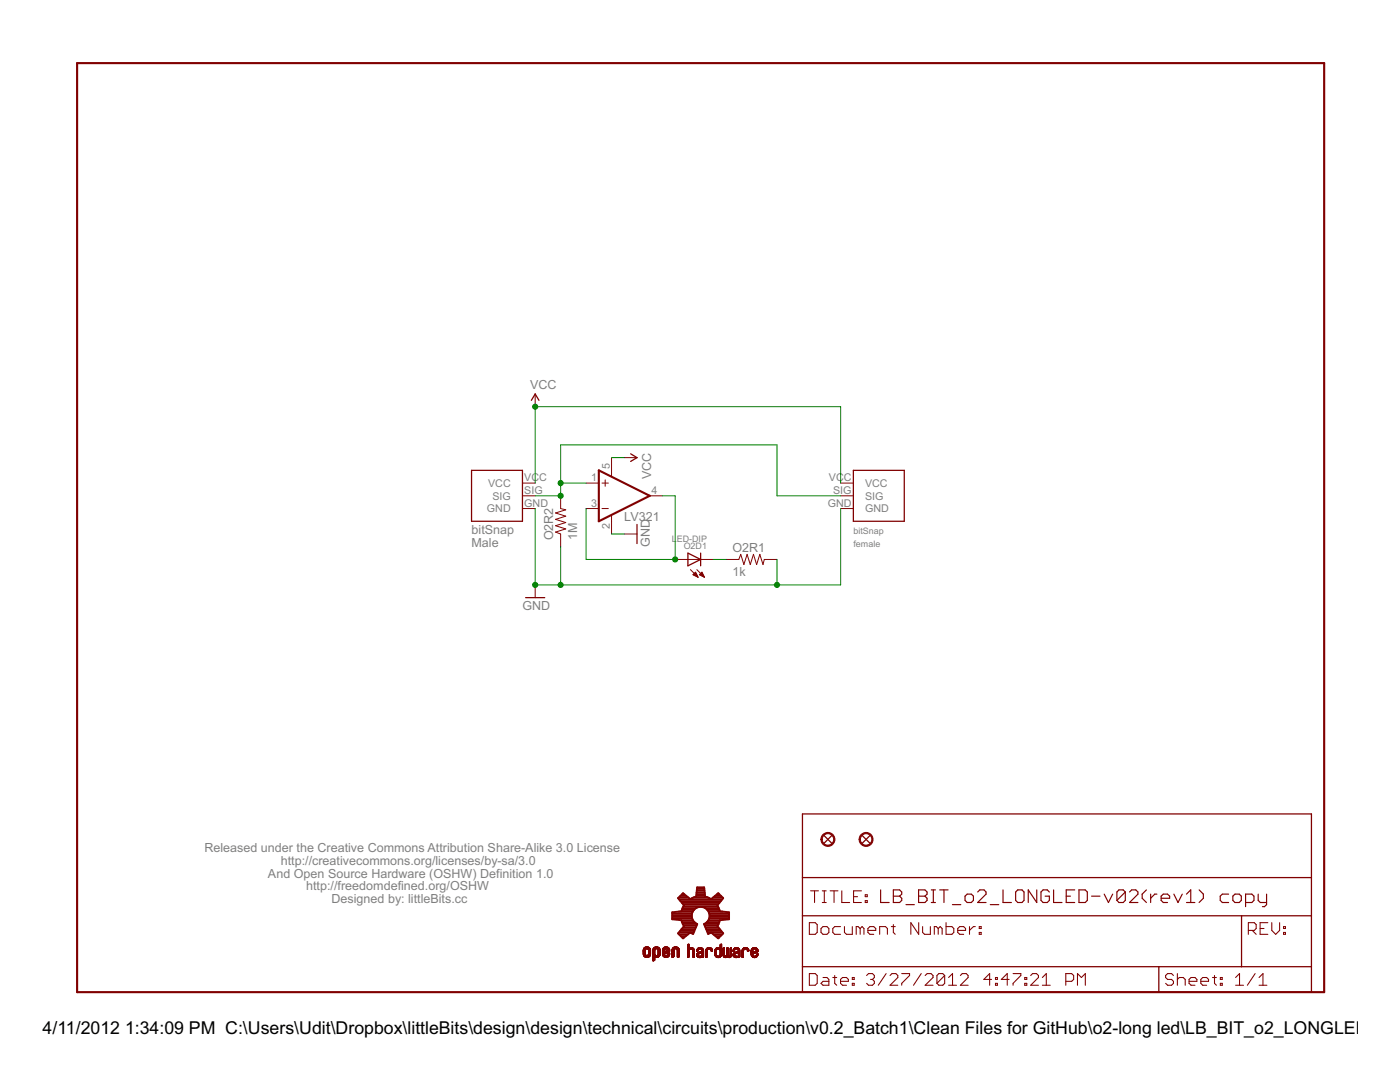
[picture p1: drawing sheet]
<svg xmlns="http://www.w3.org/2000/svg" width="279mm" height="216mm" viewBox="0 0 279 216" stroke-linecap="round" stroke-linejoin="round" font-family="sans-serif">
<g fill="none" stroke="#800000" stroke-width=".2">
<path d="M106.8 78.6v2.6M104.3 96.4h2.5M104.3 98.9h2.5M111.9 98.9v2.6l1 .2-2 .7 2 .6-2 .6 2 .7-2 .6 2 .6-2 .7 1 .4v2.5M117 96.4h2.5M120.1 96.4h1.3M120.8 95.8v1.2M122 91.3v3.7M124.6 91.3h2.5M129.7 98.9h2.5M167.8 96.4h2.5M167.8 98.9h2.5"/>
<path d="M104.3 101.5h2.5M106.8 116.7v2.6M117 101.5h2.5M120.1 101.5h1.3M122 102.8v3.8M124.6 106.6h2.5M134.7 111.6h7.7M137.8 113.7l1.5 1.5M138.3 114.7l.5-.5 .5 1zM138.4 114.6h.6M138.4 114.7h.7M138.5 114.5h.5"/>
<path d="M138.6 114.4h.3M138.7 114.9h.5M138.7 114.3h.2M138.9 115h.3M139.1 113.7l1.5 1.5M139.2 115.1h.1M139.6 114.7l.5-.5 .5 1zM139.6 114.6h.7M139.7 114.7h.7M139.8 114.5h.5M139.9 114.4h.3M140 114.9h.4"/>
<path d="M140 114.3h.1M140.2 115h.3M140.4 115.1h.1M144.9 111.6h2.5l.4-1 .7 2 .6-2 .6 2 .7-2 .6 2 .6-2 .7 2 .2-1h2.6M167.8 101.5h2.5M128.4 190.4h.4M128.4 190.3h.4M128.4 190.2h.4M128.4 190.1h.4M128.4 190h.4M128.4 189.9h.4M128.4 189.8h.4"/>
<path d="M128.4 189.7h.4M128.4 189.6h.4M128.4 190.5l.5 .1M128.4 190.5h.4M128.4 189.5h.4M128.4 190.6h.6M128.4 190.6h.5M128.4 189.3h1.4M128.5 190.7h1.3M128.5 190.7h1.2M128.5 189.3h1.2M128.5 190.8h1.2"/>
<path d="M128.5 189.2h1.2M128.6 189.1h1M128.6 190.9h1M128.7 190.9h.8M128.7 189.1h.8M128.7 191h.8M128.7 189h.8M128.8 189.6h-.4M128.8 189.5h-.4M128.9 189.4h-.5M128.9 191h.4M128.9 189h.4"/>
<path d="M129 189.3l-.6 .1M129.2 189.3h.6M129.3 189.4h.5M129.3 190.6h.5M129.4 190.5h.4M129.4 189.5h.4M129.4 190.4h.4M129.4 190.3h.4M129.4 190.2h.4M129.4 190.1h.4M129.4 190h.4M129.4 189.9h.4"/>
<path d="M129.4 189.8h.4M129.4 189.7h.4M129.4 189.6h.4M129.6 190.8h-1M129.8 190.6h-.6M129.8 190.6h-.5M129.8 190.4l-.4 .1M130.3 191.6h.4M130.3 191.5h.4M130.3 191.4h.4M130.3 191.3h.4M130.3 191.2h.4"/>
<path d="M130.3 191.1h.4M130.3 190.8h1.3M130.3 190.7h1.3M130.3 190.7h1.4M130.3 190.6h.6M130.3 190.5h.5M130.3 190.5h.4M130.3 190.4l.4 .1M130.3 190.4h.4M130.3 190.3h.4M130.3 190.2h.4M130.3 190.1h.4"/>
<path d="M130.3 190h.4M130.3 189.9h.4M130.3 189.8h.4M130.3 189.7h.4M130.3 189.6h.4M130.3 191.7h.2M130.4 189.3h1.3M130.4 189.3h1.2M130.4 189.2h1.2M130.5 189.2h1.1M130.5 189.1h1M130.6 189.1h.8"/>
<path d="M130.6 191.7h-.3M130.6 189h.8M130.7 189.6h-.4M130.7 191l-.4 .1M130.7 189.5h-.4M130.8 189.4l-.5 .1M130.8 191h.4M130.8 189h.4M130.9 189.4h-.6M130.9 189.3l-.6 .1M131.1 190.6h.6M131.1 189.3h.6"/>
<path d="M131.2 190.6h.5M131.2 189.4h.5M131.3 190.5h.4M131.3 189.4h.4M131.3 189.5h.4M131.3 190.4h.4M131.4 190.4h.3M131.4 190.3h.3M131.4 190.2h.3M131.4 190.1h.3M131.4 190h.3M131.4 189.9h.3"/>
<path d="M131.4 189.8h.3M131.4 189.7h.3M131.4 189.6h.3M131.4 191h-1.1M131.4 190.9h-1.1M131.5 190.9h-1.2M131.6 190.8h-1.3M131.7 190.5h-.4M132.2 190.5h.4M132.2 190.4h.4M132.2 189.8l.4 .1M132.2 189.8h.4"/>
<path d="M132.2 189.7h.4M132.2 189.6h.4M132.2 189.5h.4M132.2 190.6h.6M132.2 190.5l.5 .1M132.3 190.7h1.3M132.3 189.3h1.3M132.3 190.7h1.2M132.4 189.2h1.1M132.4 190.8h1.1M132.4 190.9h1M132.5 189.1h.9"/>
<path d="M132.5 190.9h.8M132.5 191h.8M132.5 189h.8M132.6 189.6l-.4 .1M132.7 190.3l-.5 .1M132.7 189.4l-.5 .1M132.7 189h.4M132.7 191h.4M132.8 190.3h-.6M132.8 189.4h-.6M132.8 189.3l-.6 .1M132.8 189.8h.8"/>
<path d="M132.9 190.2h-.7M132.9 189.8h.7M133 189.7h.6M133 189.3h.6M133.1 190.6h.5M133.1 190.1l-.9 .1M133.1 189.4h.5M133.2 189.7h.4M133.2 189.4h.4M133.2 190.1h-1M133.2 189.5h.4M133.2 190.5h.4"/>
<path d="M133.2 189.6h.4M133.2 190.4h.4M133.3 190.3h.3M133.3 190l-1.1 .1M133.3 190.2h.3M133.4 190.2h.2M133.4 190h-1.2M133.5 190.2h.1M133.5 190.8h-1.1M133.5 189.9h-1.3M133.6 190.6h-.5M133.6 189.9h-1.4"/>
<path d="M133.6 190.5h-.4M133.6 189.8l-.9 .1M134.1 191h.3M134.1 190.8h.4M134.1 190.7h.4M134.1 190.6h.4M134.1 190.5h.4M134.1 190.4h.4M134.1 190.3h.4M134.1 190.2h.4M134.1 190.1h.4M134.1 190h.4"/>
<path d="M134.1 189.9h.4M134.1 189.8h.4M134.1 189.7h.4M134.1 189.6h.4M134.2 191h.1M134.2 189.3h1.3M134.3 189.2h1.1M134.3 189.1h1M134.4 189.1h.9M134.5 189h.7M134.5 190.9h-.4M134.5 189.6h-.4"/>
<path d="M134.5 189.5h-.4M134.6 189.5h-.5M134.6 189.4l-.5 .1M134.6 189h.4M134.7 189.4h-.5M134.7 189.3l-.5 .1M135 189.3h.5M135 189.4h.5M135.1 189.4h.5M135.1 189.5h.5M135.2 191h.3M135.2 190.8h.4"/>
<path d="M135.2 190.7h.4M135.2 190.6h.4M135.2 190.5h.4M135.2 190.4h.4M135.2 190.3h.4M135.2 190.2h.4M135.2 190.1h.4M135.2 190h.4M135.2 189.9h.4M135.2 189.8h.4M135.2 189.7h.4M135.2 189.6h.4"/>
<path d="M135.2 189.5h.4M135.2 191h.1M135.5 189.3h-1.3M135.6 190.9h-.4M137.2 191h.2M137.2 188.6h.3M137.2 190.9h.3M137.2 190.8h.3M137.2 190.7h.3M137.2 190.6h.3M137.2 190.5h.3M137.2 190.4h.3"/>
<path d="M137.2 190.3h.3M137.2 190.2h.3M137.2 190.1h.3M137.2 190h.3M137.2 189.9h.3M137.2 189.8h.3M137.2 189.7h.3M137.2 189.6h.3M137.2 189.3h1.3M137.2 189.2l1.2 .1M137.2 189.2h1.1M137.2 189.1l1.1 .1"/>
<path d="M137.2 189.1h.3M137.2 189h.3M137.2 188.9h.3M137.2 188.8h.3M137.2 188.7h.3M137.2 188.5h.3M137.3 188.5h.2M137.4 188.4h.1M137.5 191h-.3M137.5 190.9h-.3M137.6 189.6h-.4M137.6 189.5h-.4"/>
<path d="M137.7 189.1h.5M137.7 189.4l-.5 .1M137.8 189.4h-.6M137.9 189.1h.1M138 189.4h.5M138.1 189.4h.4M138.2 189.5h.3M138.2 189.5h.4M138.3 189.6h.3M138.3 189.7h.3M138.3 190.9h.3M138.3 190.8h.3"/>
<path d="M138.3 190.7h.3M138.3 190.6h.3M138.3 190.5h.3M138.3 190.4h.3M138.3 190.3h.3M138.3 190.2h.3M138.3 190.1h.3M138.3 190h.3M138.3 189.9h.3M138.3 189.8h.3M138.3 191.1h.1M138.5 191l-.2 .1"/>
<path d="M138.5 189.3l-1.3 .1M138.6 191h-.3M139 190.7h.4M139 190.6h.4M139 190.6h.3M139 190.5h.3M139 190.4h.4M139 189.7h.3M139 189.6h.3M139.1 190.7l.3 .1M139.1 190.8h.8M139.1 190.9h.8"/>
<path d="M139.2 190.9h.7M139.2 189.3h1.1M139.2 191h.7M139.2 189.8h-.2M139.3 189.3h.9M139.3 190.1h1.1M139.3 189.8h-.3M139.3 189.2h.9M139.3 189.7l-.3 .1M139.3 189.2h.8M139.4 191h.5M139.4 189.6h-.3"/>
<path d="M139.4 189.5h-.3M139.4 190.4h-.4M139.4 190.1h1M139.4 191.1h.5M139.5 189.1h.5M139.5 190h.9M139.5 189.4l-.4 .1M139.5 190.3l-.4 .1M139.6 191.1h.1M139.6 189.4h-.5M139.7 190.3h-.6M139.7 189.9h.7"/>
<path d="M139.7 189.1h.1M139.8 190.2h-.7M139.8 189.4h.5M139.8 189.9h.6M139.9 189.4l.5 .1M140 190.1l-.8 .1M140 189.5h.4M140 189.8h.4M140.1 189.8h.3M140.1 189.6h.3M140.1 190.1h.3M140.1 191h.2"/>
<path d="M140.1 190.9h.3M140.1 190.8h.3M140.1 190.7h.3M140.1 190.6h.3M140.1 190.5h.3M140.1 190.4h.3M140.1 190.3h.3M140.1 190.2h.3M140.1 189.7h.3M140.1 189.6l.3 .1M140.3 189.3l-1.1 .1M140.4 191h-.3"/>
<path d="M140.8 190.9h.3M140.8 190.8h.3M140.8 190.7h.3M140.8 190.6h.3M140.8 190.5h.3M140.8 190.4h.3M140.8 190.3h.3M140.8 190.2h.3M140.8 190.1h.3M140.8 190h.3M140.8 189.9h.3M140.8 189.8h.3"/>
<path d="M140.8 189.7h.3M140.8 189.6h.4M140.9 191.1h.1M141 189.3h1.1M141 191l-.2 .1M141 189.3h1M141.1 189.2h.9M141.1 191h-.3M141.1 189.2h.8M141.2 189.7h-.4M141.2 189.6h-.4M141.2 189.5h-.3"/>
<path d="M141.3 189.1h.5M141.3 189.4l-.4 .1M141.4 189.4h-.5M141.5 189.1h.1M141.6 189.4h.5M141.8 189.4h.4M141.8 189.5h.4M141.9 189.6h.3M141.9 189.5h.3M141.9 189.7h.3M142 189.8h.1M142.1 189.3l-1.2 .1"/>
<path d="M142.2 189.8h-.3M142.2 189.7h-.3M142.6 190.4h.3M142.6 190.3h.3M142.6 190.2h.3M142.6 190.1h.3M142.6 190h.3M142.6 189.9h.3M142.6 189.8h.3M142.7 190.5h.3M142.7 190.5h.2M142.7 190.4h.2"/>
<path d="M142.7 189.7h.2M142.7 190.6h.3M142.7 190.7h.4M142.7 189.5h.3M142.7 190.7l.5 .1M142.7 190.8h1.2M142.8 190.8h1.1M142.8 189.3h1.2M142.9 190.9h.9M142.9 189.3h1.1M142.9 189.2h1.1M142.9 191h.9"/>
<path d="M143 189.6l-.3 .1M143 189.2h1M143 189.6h-.3M143 189.5h-.3M143 191h.6M143.1 189.1h.5M143.1 191.1h.5M143.1 189.4l-.4 .1M143.2 189.4h-.5M143.3 191.1h.1M143.3 189.1h.1M143.4 189.4h.6"/>
<path d="M143.6 189.4h.4M143.6 189.5h.4M143.7 189.5h.3M143.7 190.6h.3M143.7 190.5h.3M143.7 189.6h.3M143.7 190.4h.3M143.7 190.3h.3M143.7 190.2h.3M143.7 190.1h.3M143.7 190h.3M143.7 189.9h.3"/>
<path d="M143.7 189.8h.3M143.7 189.7h.3M143.7 189.1h.3M143.7 189h.3M143.7 188.9h.3M143.7 188.8h.3M143.7 188.7h.3M143.7 188.6h.3M143.7 188.5h.3M143.8 188.5h.2M143.9 188.4h.1M144 190.7l-.5 .1"/>
<path d="M144 190.7h-.4M144 190.6h-.4M144 189.3l-1.2 .1M144.3 190.7l.4 .1M144.3 190.7h.4M144.3 190.6h.3M144.3 190.5h.3M144.3 190.4h.3M144.3 190.3h.3M144.3 190.2h.3M144.3 190.1h.3M144.3 190h.3"/>
<path d="M144.3 189.9h.3M144.3 189.8h.3M144.3 189.7h.3M144.3 189.6h.3M144.3 189.5h.3M144.3 189.4h.3M144.3 189.3h.3M144.3 189.2h.3M144.3 190.8h1.7M144.4 190.8h1.5M144.4 190.9h1.5M144.5 191h1.3"/>
<path d="M144.5 189.1h.1M144.5 191h.6M144.6 191.1h.4M144.8 191.1h.1M144.9 190.8h.5M144.9 190.7h.5M145 190.6h.3M145 190.5h.3M145 190.4h.3M145 190.3h.3M145 190.2h.3M145 190.1h.3"/>
<path d="M145 190h.3M145 189.9h.3M145 189.8h.3M145 189.7h.3M145 189.6h.3M145 189.5h.3M145 189.4h.3M145 189.3h.3M145 189.2h.3M145.1 189.2h.2M145.2 189.1h.1M145.2 191h.6"/>
<path d="M145.3 191.1h.4M145.6 190.8h.4M145.7 190.7h.3M145.7 190.6h.3M145.7 190.5h.3M145.7 190.4h.3M145.7 190.3h.3M145.7 190.2h.3M145.7 190.1h.3M145.7 190h.3M145.7 189.9h.3M145.7 189.8h.3"/>
<path d="M145.7 189.7h.3M145.7 189.6h.3M145.7 189.5h.3M145.7 189.4h.3M145.7 189.3h.3M145.7 189.2h.3M145.8 189.2h.2M145.9 189.1h.1M146.3 190.7h.4M146.3 190.6h.3M146.3 190.5h.3M146.3 190.4h.3"/>
<path d="M146.3 189.6h.3M146.3 190.7l.4 .1M146.3 190.8h.8M146.3 190.8l.9 .1M146.4 190.9h.8M146.4 190.2h.7M146.4 189.4h1.1M146.4 189.3h1.1M146.5 190.9h.7M146.5 189.8h-.2M146.5 191h.7M146.5 189.3h.9"/>
<path d="M146.5 189.2h.9M146.6 189.7l-.3 .1M146.6 189.7h-.3M146.6 191h.6M146.6 189.2h.7M146.6 189.5h-.3M146.7 190.1h.9M146.7 190.4h-.4M146.7 189.5h-.4M146.7 191.1h.4M146.7 190h.9M146.7 189.1h.5"/>
<path d="M146.7 190.3l-.4 .1M146.7 189.4l-.4 .1M146.9 189.4h-.5M146.9 190.3h-.6M146.9 189.9h.7M146.9 189.1h.1M147 189.9h.6M147 190.2h-.6M147 189.4h.6M147.1 189.9h.5M147.2 189.4h.4M147.3 190.1l-.8 .1"/>
<path d="M147.3 189.5h.3M147.3 189.8h.3M147.3 189.6h.3M147.4 191h.1M147.4 190.9h.2M147.4 190.8h.2M147.4 190.7h.2M147.4 190.6h.2M147.4 190.5h.2M147.4 190.4h.2M147.4 190.3h.2M147.4 190.2h.2"/>
<path d="M147.4 190.1h.2M147.4 189.7h.2M147.4 189.6h.2M147.4 191.1h.1M147.6 191h-.2M147.6 190.9h-.2M147.6 190.1h-1.1M148.1 190.9h.3M148.1 190.8h.3M148.1 190.7h.3M148.1 190.6h.3M148.1 190.5h.3"/>
<path d="M148.1 190.4h.3M148.1 190.3h.3M148.1 190.2h.3M148.1 190.1h.3M148.1 190h.3M148.1 189.9h.3M148.1 189.8h.3M148.1 189.7h.3M148.1 189.5h.4M148.1 191.1h.1M148.3 191l-.2 .1M148.3 189.3h1"/>
<path d="M148.3 189.2h.9M148.4 191h-.3M148.4 189.6l-.3 .1M148.4 189.2h.8M148.4 189.6h-.3M148.5 189.5h-.4M148.5 189.1h.5M148.6 189.4l-.5 .1M148.7 189.4h-.5M148.7 189.1h.1M148.9 189.4h.5M149 189.4h.4"/>
<path d="M149.1 189.5h.3M149.1 189.5h.4M149.1 189.6h.4M149.2 189.7h.3M149.2 189.8h.1M149.4 189.3l-1.2 .1M149.4 189.8h-.2M149.5 189.7l-.3 .1M149.9 190.5l.3 .1M149.9 190.5h.3M149.9 190.4h.3M149.9 190h1.1"/>
<path d="M149.9 190h.3M149.9 189.9h.3M149.9 189.8h.3M149.9 189.7h.3M149.9 189.6h.3M149.9 190.6h.4M149.9 189.5h.4M150 190.7h.4M150 190.7l.4 .1M150 190.8h1.2M150 189.4h1.2M150.1 190.8h1"/>
<path d="M150.1 189.3h1M150.1 190.9h1M150.1 190.9h.9M150.2 189.2h.8M150.2 191h.8M150.2 190.4h-.3M150.2 189.6h-.3M150.3 191h.6M150.3 189.5h-.4M150.3 190.3l-.4 .1M150.3 189.1h.5M150.4 189.4l-.4 .1"/>
<path d="M150.4 191.1h.4M150.5 190.3h-.6M150.5 189.4h-.5M150.5 189.1h.1M150.6 191.1h.1M150.6 189.9h.7M150.6 190.2h-.7M150.7 190.2h-.8M150.7 189.4h.5M150.8 190.8h.4M150.8 190.1l-.9 .1M150.8 189.8h.5"/>
<path d="M150.8 189.4h.4M150.9 189.8h.4M150.9 189.5h.3M150.9 190.6h.3M150.9 190.1h-1M150.9 189.5h.4M150.9 190.6h.4M150.9 189.6h.4M151 189.7h.3M151 189.6h.3M151 190.5h.3M151 190.4h.3"/>
<path d="M151.2 190.3h.1M151.2 190h-.9M151.2 190.7h-.4M151.2 189.9h-.7M151.3 190.6h-.4M151.3 189.8l-.6 .1"/>
</g>
<path d="M15.4 12.6h248.9v185.4h-248.9zM119.5 93.9l10.2 5-10.2 5.1z" fill="none" stroke="#800000" stroke-width=".42"/>
<g fill="none" stroke="#800000" stroke-width=".25">
<path d="M106 79.9l.8-1.3 .8 1.3M94.1 93.9h10.2v10.1h-10.2zM125.9 90.6l1.2 .7-1.2 .8M170.3 93.9h10.2v10.1h-10.2zM104.9 119.3h3.8M127.1 104.6v3.9M137.3 110.4l2.5 1.2-2.5 1.3zM139.8 110.4v2.5M160.1 162.4h101.6v35.6h-101.6zM160.1 175.1h101.6M164.5 166.7l1.5 1.6M166 166.7l-1.5 1.6"/>
<path d="M172.1 166.7l1.5 1.6M173.6 166.7l-1.5 1.6M160.1 182.7h101.6M160.1 192.9h101.6M231.3 192.9v5.1M247.8 182.7v10.2"/>
</g>
<g fill="#800000" stroke="#800000" stroke-width=".2">
<path d="M171.8 166.5a1.4 1.4 0 0 1 2.2 .3 1.4 1.4 0 0 1-.8 2 1.4 1.4 0 0 1-1.8-1.3h.3a1.15 1.15 0 0 1 1.6-1.1 1.15 1.15 0 0 1 .3 1.9 1.15 1.15 0 0 1-1.9-.5v-.3h-.3z" fill-rule="evenodd"/>
<path d="M164.2 166.5a1.4 1.4 0 0 1 2.2 .3 1.4 1.4 0 0 1-.8 2 1.4 1.4 0 0 1-1.8-1.3h.3a1.15 1.15 0 0 1 1.6-1.1 1.15 1.15 0 0 1 .3 1.9 1.15 1.15 0 0 1-1.9-.5v-.3h-.3z" fill-rule="evenodd"/>
</g>
<g fill="none" stroke="#800000" stroke-width=".38">
<path d="M135.4 179.1h2M135.5 179.5h8.6M135.8 178.8h1.2M135.8 179.8h8M136.1 178.4h.4M138.3 179.1h3.1M139 178.8h1.7M139 178.4h1.7M139 178.1h1.6M139.1 177.7h1.5M139.1 177.4h1.5M142.3 179.1h1.9"/>
<path d="M142.7 178.8h1.2M143.1 178.4h.4M134.2 183.3h3.9M134.2 183h3.9M134.2 182.6h3.8M134.2 182.3h3.9M135.4 181.9h2.9M135.4 186.1h2.3M135.5 186.5h1.8M135.7 185.8h2.9M135.9 186.8h.9M136 185.4h2.7"/>
<path d="M136 183.7h2.3M136.1 181.6h2.4M136.1 180.2h7.5M136.1 184h2.5M136.2 181.2h2.7M136.2 187.2h.2M136.2 184.4h2.9M136.3 185.1h2.6M136.4 180.9h6.9M136.4 180.5h6.9M136.4 184.7h2.6M137.8 186.1h.6"/>
<path d="M138.2 183.3l.2 .6 .7 .5-.8 2-.5-.3-1.5 1.1-1-1 1.2-1.4-.5-1.2-1.8-.2v-1.4l1.8-.2 .5-1.1-1.2-1.5 1-1 1.5 1.2 1.1-.5 .2-1.8h1.4l.2 1.8 1.2 .5 1.4-1.2 1 1-1.1 1.5 .5 1.1 1.8 .2v1.4l-1.8 .2-.5 1.2 1.1 1.4-1 1-1.4-1.1M138.3 181.9l-.2 .5 .1 .9M138.3 181.9a1.79 1.79 0 0 1 3.1 0M140.6 184.4h2.8M140.7 184.7h2.5M140.8 181.2h2.6M140.8 185.1h2.6M140.9 185.4h2.7M141.1 185.8h2.8M141.1 184h2.5M141.2 181.6h2.4M141.2 186.1h.7"/>
<path d="M141.4 183.7h2.3M141.4 181.9a1.76 1.76 0 0 1-.9 2.5l.8 2 .6-.3M141.4 181.9h2.8M141.5 183.3h4M141.5 182.3h4M141.6 183h3.9M141.6 182.6h3.9M141.9 186.1h2.3M142.4 186.5h1.7M142.8 186.8h1M143.2 187.2h.2"/>
</g>
<g fill="none" stroke="#800000" stroke-width=".21">
<path d="M161.8 177.8h1.5M162.6 177.8v2.3M164.1 177.8h.8M164.5 177.8v2.3M165.7 177.8h1.5M166.5 177.8v2.3M168 177.8v2.3h1.6M170.3 178.9h.8M171.9 177.8h-1.6v2.3h1.6M172.7 179.7h.4v.4h-.4zM172.7 178.5h.4v.4h-.4zM161.5 184.1h1.2l.4 .4v1.6l-.4 .3h-1.2z"/>
<path d="M161.5 194.3h1.2l.4 .3v1.6l-.4 .4h-1.2zM163.9 185.3l.4-.4h.7l.4 .4v.8l-.4 .3h-.7l-.4-.3zM164.1 180.1h.8M164.3 195.1h.7l.4 .3v1.2h-1.1l-.4-.4 .4-.4h1.1M166.2 195.1h.8M166.6 194.6v1.6l.4 .4M167.7 195.8h1.6v-.4l-.4-.3h-.8l-.4 .3v.8l.4 .4h.8M167.7 184.9h-1.1l-.4 .4v.8l.4 .3h1.1M168.5 184.9v1.2l.4 .3h1.2v-1.5M170.1 196.2h.4v.4h-.4zM170.1 195.1h.4v.3h-.4zM171.7 185.3l-.4-.4h-.4v1.5"/>
<path d="M171.7 185.3v1.1M171.7 185.3l.3-.4 .4 .4v1.1M173 194.6l.3-.3h.8l.4 .3v.5l-.4 .3M173.2 185.7h1.6v-.4l-.4-.4h-.8l-.4 .4v.8l.4 .3h.8M173.7 195.4h.4M174.1 195.4l.4 .4v.4l-.4 .4h-.8l-.3-.4M175.6 186.4v-1.5h1.1l.4 .4v1.1M176.8 194.3l-1.5 2.3M177.6 194.6l.4-.3h.8l.4 .3v.5l-1.6 1.5h1.6M177.9 184.9h.8M178.3 184.5v1.6l.4 .3M180 194.3h1.5v.3l-1.5 1.6v.4"/>
<path d="M183.3 184.1v2.3l-1.5-2.3v2.3M183.9 194.3l-1.6 2.3M184.1 184.9v1.2l.4 .3h1.2v-1.5M184.6 194.6l.4-.3h.8l.4 .3v.5l-1.6 1.5h1.6M187.2 185.3l-.3-.4h-.4v1.5M187.2 185.3v1.1M187.2 185.3l.4-.4 .4 .4v1.1M188.5 194.6v1.6l-.3 .4h-.8l-.4-.4M188.5 194.6l-.3-.3h-.8l-.4 .3v1.6M188.5 194.6l-1.5 1.6M188.8 184.1v2.3h1.2l.4-.3v-.8l-.4-.4h-1.2M189.3 196.6h1.6"/>
<path d="M189.3 195.1l.8-.8v2.3M191.1 185.7h1.6v-.4l-.4-.4h-.8l-.4 .4v.8l.4 .3h.8M191.7 194.6l.3-.3h.8l.4 .3v.5l-1.5 1.5h1.5M193.5 184.9v1.5M194.6 184.9h-.3l-.8 .8M195.4 186.1h.4v.3h-.4zM195.4 184.9h.4v.4h-.4zM197.9 195.4h-1.6l1.2-1.1v2.3M198.7 196.2h.4v.4h-.4zM198.7 195.1h.4v.3h-.4zM201.4 195.4h-1.6l1.2-1.1v2.3M202.2 194.3h1.5v.3l-1.5 1.6v.4"/>
<path d="M204.5 196.2h.4v.4h-.4zM204.5 195.1h.4v.3h-.4zM205.7 194.6l.4-.3h.8l.3 .3v.5l-1.5 1.5h1.5M208 196.6h1.6M208 195.1l.8-.8v2.3M212.7 195.8h1.2l.4-.4v-.8l-.4-.3h-1.2v2.3M215 196.6v-2.3l.8 .8 .8-.8v2.3M234.2 194.6l-.4-.3h-.8l-.4 .3v.5l.4 .3h.8l.4 .4v.4l-.4 .4h-.8l-.4-.4M235 195.4l.4-.3h.7l.4 .3v1.2M235 194.3v2.3M237.3 195.8h1.6v-.4l-.4-.3h-.8l-.4 .3v.8l.4 .4h.8M239.6 195.8h1.6v-.4l-.4-.3h-.8l-.4 .3v.8l.4 .4h.8"/>
<path d="M242 195.1h.8M242.4 194.6v1.6l.4 .4M243.5 196.2h.4v.4h-.4zM243.5 195.1h.4v.3h-.4zM246.6 196.6h1.6M246.6 195.1l.8-.8v2.3M249.1 185.7h1.2l.4-.4v-.8l-.4-.4h-1.2v2.3M249.9 185.7l.8 .7M250.5 194.3l-1.6 2.3M251.3 196.6h1.5M251.3 195.1l.8-.8v2.3M251.5 185.3h.8"/>
<path d="M253 184.1h-1.5v2.3h1.5M253.8 184.1v1.6l.8 .7 .8-.7v-1.6M256.2 186.1h.3v.3h-.3zM256.2 184.9h.3v.4h-.3z"/>
</g>
<g fill="none" stroke="#800000" stroke-width=".23">
<path d="M175.7 177.6v2.5h1.7M178.3 177.6h1.2l.5 .4v.4l-.5 .4 .5 .4v.5l-.5 .4h-1.2zM178.3 178.8h1.2M183.3 177.6h1.3l.4 .4v.4l-.4 .4 .4 .4v.5l-.4 .4h-1.3zM183.3 178.8h1.3M185.9 177.6h.8M186.3 177.6v2.5M187.5 177.6h1.7M188.4 177.6v2.5M192.6 178.8l.4-.4h.8l.5 .4v.9l-.5 .4h-.8l-.4-.4zM195.1 178l.4-.4h.9l.4 .4v.4l-1.7 1.7h1.7M200.2 177.6v2.5h1.6"/>
<path d="M202.7 178l.4-.4h.9l.4 .4v1.7l-.4 .4h-.9l-.4-.4zM206.9 177.6v2.5l-1.7-2.5v2.5M209.4 178l-.4-.4h-.8l-.4 .4v1.7l.4 .4h.8l.4-.4v-.9h-.8M210.3 177.6v2.5h1.6M212.8 178.8h.8M214.5 177.6h-1.7v2.5h1.7M215.3 177.6h1.3l.4 .4v1.7l-.4 .4h-1.3zM217.8 178.8h1.7M220.4 178.4l.8 1.7 .9-1.7M224.6 178v1.7l-.4 .4h-.9l-.4-.4M224.6 178l-.4-.4h-.9l-.4 .4v1.7M224.6 178l-1.7 1.7"/>
<path d="M225.4 178l.4-.4h.9l.4 .4v.4l-1.7 1.7h1.7M228.8 177.6l-.9 .8v.8l.9 .9M229.6 178.4v1.7M230.9 178.4h-.4l-.9 .8M231.7 179.2h1.7v-.4l-.4-.4h-.8l-.5 .4v.9l.5 .4h.8M234.3 178.4l.8 1.7 .8-1.7M236.8 178.4l.8-.8v2.5M239.3 177.6l.9 .8v.8l-.9 .9M245.2 178.4h-1.3l-.4 .4v.9l.4 .4h1.3M246 178.8l.5-.4h.8l.4 .4v.9l-.4 .4h-.8l-.5-.4zM251.1 178.4v1.3l.4 .4h1.3M252.8 178.4v2.1l-.5 .4h-.4"/>
<path d="M180.8 180.5h1.7M185.9 180.1h.8M190.1 180.5h1.6M197.6 180.5h1.7M236.8 180.1h1.7M248.6 180.1h1.2l.5-.4v-.9l-.5-.4h-1.2v2.5"/>
</g>
<path d="M106.8 98.9h5.1v-10.1h43.2v10.1h12.7M106.8 96.4v-15.2h61v15.2M111.9 96.4h5.1M122 91.3h2.6M132.2 98.9h2.5v12.7h-17.7v-10.1M106.8 101.5v15.2h61v-15.2M111.9 109.1v7.6M122 106.6h2.6M142.4 111.6h2.5M155.1 111.6v5.1" fill="none" stroke="#008000" stroke-width=".2"/>
<g fill="#008000" stroke="#008000" stroke-width=".2">
<circle cx="155.1" cy="116.7" r=".51"/>
<circle cx="111.9" cy="116.7" r=".51"/>
<circle cx="106.8" cy="116.7" r=".51"/>
<circle cx="106.8" cy="81.2" r=".51"/>
<circle cx="111.9" cy="98.9" r=".51"/>
<circle cx="111.9" cy="96.4" r=".51"/>
<circle cx="134.7" cy="111.6" r=".51"/>
</g>
<g font-size="4">
<text x="8.5" y="206.4">4/11/2012</text>
<text x="25" y="206.4">1:34:09 PM C:\Users\Udit\Dropbox\littleBits\design\design\technical\circuits\production\v0.2_Batch1\Clean Files for GitHub\o2-long led\LB_BIT_o2_LONGLED-v02(</text>
</g>
<g font-size="2.8" fill="#808080">
<text x="105.8" y="77.6">VCC</text>
<text x="129.9" y="95.6" transform="rotate(-90 129.9 95.6)">VCC</text>
<text x="94.1" y="106.5">bitSnap</text>
<text x="110.4" y="107.8" transform="rotate(-90 110.4 107.8)">O2R2</text>
<text x="115.2" y="107.8" transform="rotate(-90 115.2 107.8)">1M</text>
<text x="124.6" y="104">LV321</text>
<text x="94.1" y="109.1">Male</text>
<text x="129.7" y="109.1" transform="rotate(-90 129.7 109.1)">GND</text>
<text x="146.2" y="110.1">O2R1</text>
<text x="146.2" y="114.9">1k</text>
<text x="104.3" y="121.8">GND</text>
<text x="40.8" y="170">Released under the Creative Commons Attribution Share-Alike 3.0 License</text>
<text x="56" y="172.6">http://creativecommons.org/licenses/by-sa/3.0</text>
<text x="53.5" y="175.1">And Open Source Hardware (OSHW) Definition 1.0</text>
<text x="61.1" y="177.7">http://freedomdefined.org/OSHW</text>
<text x="66.2" y="180.2">Designed by: littleBits.cc</text>
</g>
<g font-size="2.4" fill="#808080">
<text x="121.7" y="93.5" transform="rotate(-90 121.7 93.5)">5</text>
<text x="97.4" y="97.2">VCC</text>
<text x="98.3" y="99.7">SIG</text>
<text x="104.6" y="96">VCC</text>
<text x="104.6" y="98.6">SIG</text>
<text x="104.6" y="101.1">GND</text>
<text x="118" y="101.1">3</text>
<text x="118" y="96">1</text>
<text x="130" y="98.6">4</text>
<text x="165.2" y="101.1">GND</text>
<text x="165.4" y="96">VC</text>
<text x="166.3" y="98.6">SIG</text>
<text x="168.4" y="96">C</text>
<text x="172.6" y="97.2">VCC</text>
<text x="172.6" y="99.7">SIG</text>
<text x="97.2" y="102.2">GND</text>
<text x="121.7" y="105.5" transform="rotate(-90 121.7 105.5)">2</text>
<text x="172.6" y="102.2">GND</text>
</g>
<g font-size="2" fill="#808080">
<text x="170.3" y="106.5">bitSnap</text>
<text x="134.1" y="108.1">L</text>
<text x="135.1" y="108.1">ED-DIP</text>
<text x="136.4" y="109.6">O2D1</text>
<text x="170.3" y="109.1">female</text>
</g>
</svg>
